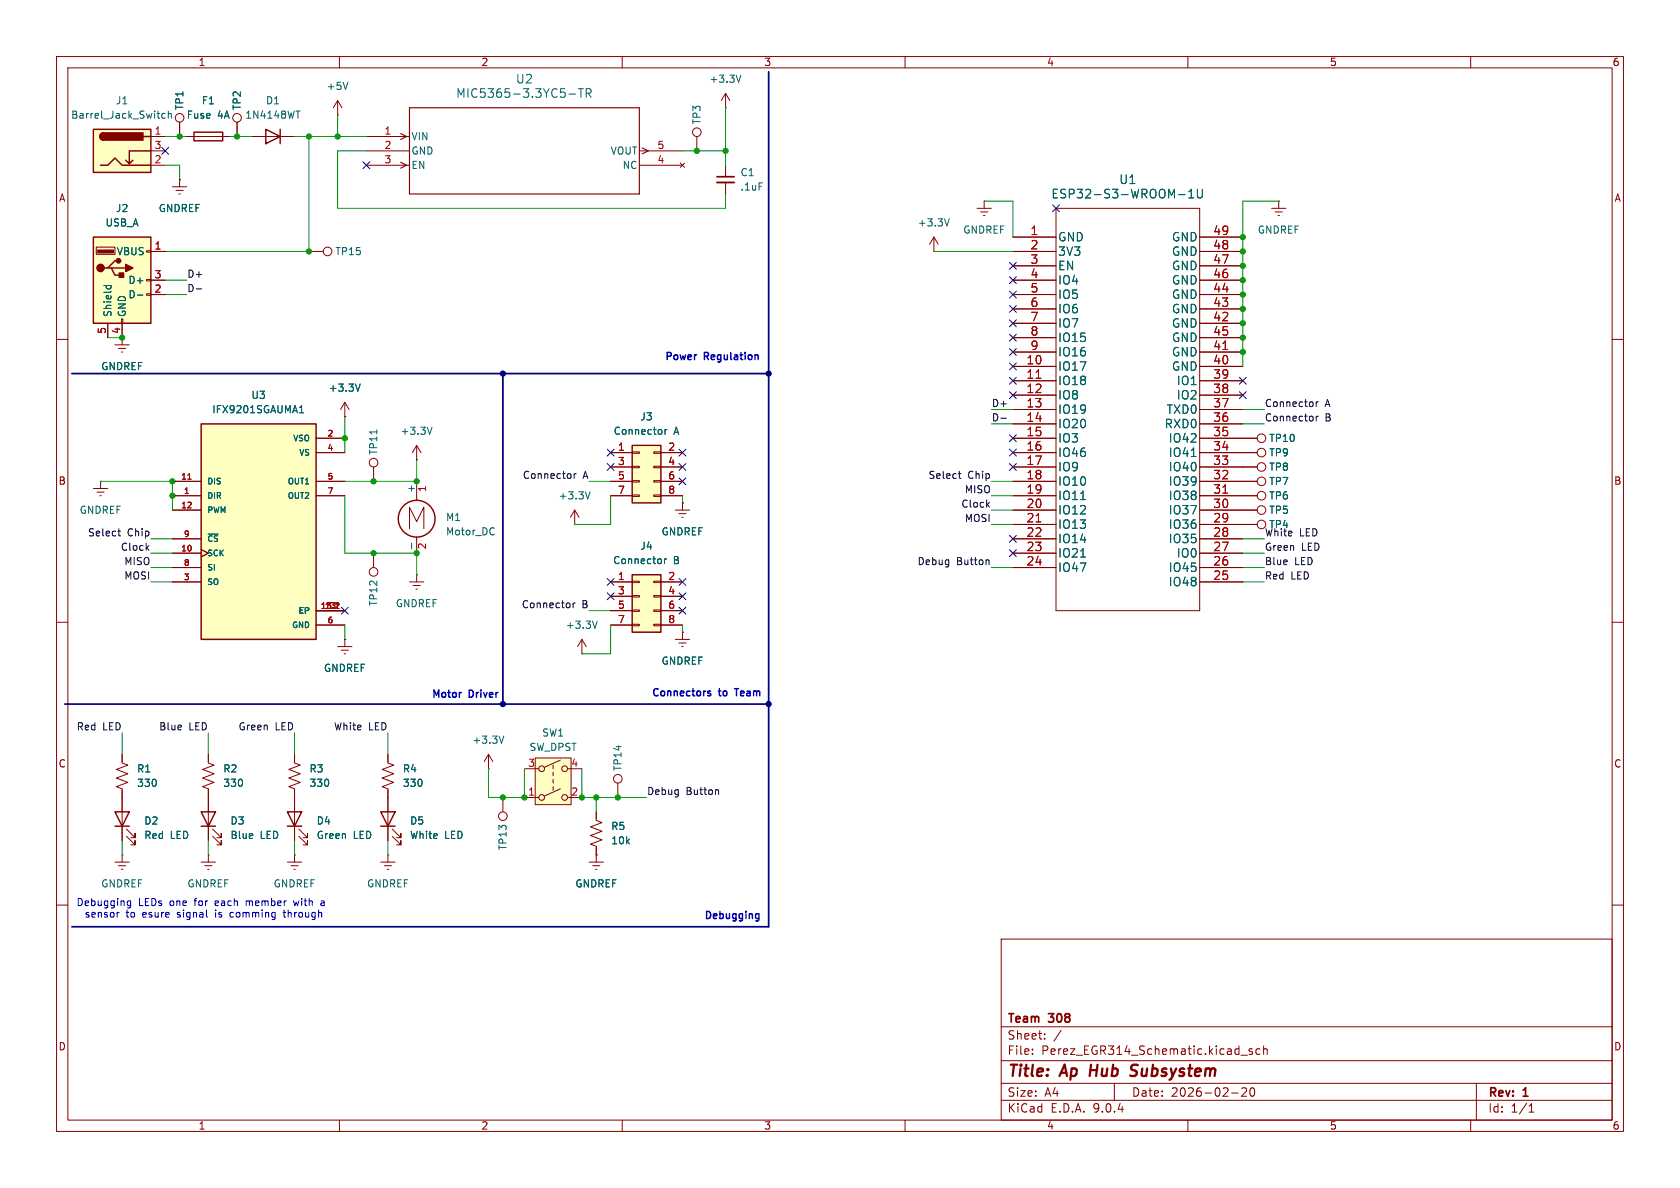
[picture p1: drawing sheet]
<svg xmlns="http://www.w3.org/2000/svg" width="297mm" height="210mm" viewBox="0 0 297 210" stroke-linecap="round" stroke-linejoin="round" font-family="sans-serif">
<g fill="none" stroke="#840000" stroke-width=".18">
<path d="M10 10h277v190h-277zM12 12h273v186h-273zM60 10v2M110 10v2M160 10v2M210 10v2M260 10v2M33 24.1h7.6M41.9 21.6v2.5M44.4 24.1h7.7M10 60h2M285 60h2"/>
<path d="M10 110h2M285 110h2M86.4 135.9h.1M86.4 133.4l-.8 1.2M86.4 133.4l.7 1.2M86.4 133.4v2.5M68.6 141v7.6M69.3 147.8l1.6 1.6v-.8v.8h-.8M69.3 146.6l1.6 1.5v-.8v.8h-.8M88.9 141v2.5M104.1 152.4h2.6M104.8 153h1.2"/>
<path d="M105.3 153.7h.2M105.4 151.1h.1M105.4 151.1v1.3M10 160h2M177 166h108v32h-108zM285 160h2M60 198v2M110 198v2M160 198v2M177 194.5h108M177 191.5h108M177 187.5h108"/>
<path d="M177 181.5h108M182.5 186.3v.1M182.5 185.5v.1M184.7 183.6v.1M184.7 182.8v.1M187.6 182.1l-1.3 2M197 191.5v3M210 198v2M217.7 193.2h1.2M219.4 186.5h1.1M219.5 192.4l.6-.1 .2 .1 .1 .3-.9 1.1h.9M221.1 192.4l.2-.1a.81 .81 0 0 1 .6 .6 .81 .81 0 0 1-.3 .8l-.1 .1a.81 .81 0 0 1-.4-1.4z"/>
<path d="M221.4 185.5l-.4-.1-.2 .2 .1 .2 .5 .2v.3h-.6M222.7 185.5l-.4-.1-.3 .3v.4l.2 .2h.5M223.4 185.5l.2-.1 .4 .1v.9M223.4 184.9v1.5M260 198v2M261 191.5v6.5M270.3 196.6h.9M270.3 195.5l.4-.4v1.5"/>
<circle cx="41.9" cy="20.8" r=".76"/>
<circle cx="88.9" cy="144.3" r=".76"/>
</g>
<path d="M192.9 188.2l-.3 2M200 188.8l.1 .3 .7 .3M200.8 190a.85 .85 0 0 1-1 .1M200.9 188.2h-.5l-.4 .4" fill="none" stroke="#840000" stroke-width=".4"/>
<path d="M34.3 23.4h5.1v1.5h-5.1zM47 22.9l2.5 1.2-2.5 1.3zM49.5 22.9v2.5M67.3 143.5h2.5l-1.2 2.6zM67.3 146.1h2.5" fill="none" stroke="#840000" stroke-width=".25"/>
<path d="M52.3 19.6h.7M89.1 130.1l-.4 1.3" fill="none" stroke="#006464" stroke-width=".18"/>
<path d="M16.5 22.9h10.2v7.6h-10.2z" fill="#ffffc2"/>
<path d="M16.5 22.9h10.2v7.6h-10.2zM17.8 29.2h1.2l1.3-1.3 1.3 1.3h5.1M18.3 23.5a.64 .64 0 0 0-.6 .6 .64 .64 0 0 0 .6 .7M23.5 28.3l-.6 .7M25.4 24.1h1.3M26.7 26.7h-3.8v2.3l-.7-.7" fill="none" stroke="#840000" stroke-width=".25"/>
<g fill="#840000" stroke="#840000" stroke-width=".25">
<path d="M17.8 23.7l.5-.2v1.3a.63 .63 0 0 1-.6-.4 .63 .63 0 0 1 .1-.7z"/>
<path d="M18.3 23.5h7v1.3h-7z"/>
</g>
<g fill="none" stroke="#840000" stroke-width=".18">
<path d="M26.7 24.1h2.5M26.7 26.7h2.5M26.7 29.2h2.5M31.7 21.6v2.5M52.1 133.4v1.5l1 .4-2 .7 2 .8-2 .7 2 .8-2 .8 1 .3v1.6M109.2 138.4v2.6M105.4 143.5v1.5l1 .4-2 .8 2 .7-2 .8 2 .8-2 .7 1 .4v1.5"/>
<circle cx="31.7" cy="20.8" r=".76"/>
<circle cx="109.2" cy="137.7" r=".76"/>
</g>
<path d="M29.8 19.6v1.3M29.2 20.1h-.4l-.2 .2 .1 .5h.5M29.8 20.2l.1-.1h.3l.1 .8" fill="none" stroke="#006464" stroke-width=".18"/>
<path d="M94.6 134h6.4v8.2h-6.4z" fill="#ffffc2"/>
<g fill="none" stroke="#840000" stroke-width=".18">
<path d="M21.6 59.7v1.3M20.3 61h2.6M21 61.6h1.2M21.5 62.2h.2M119.4 90.2h2.5M120 90.8h1.3M120.5 91.4h.3M120.6 88.9h.1M120.6 88.9v1.3M92.7 135.9h2.5M94.6 134h6.4v8.2h-6.4zM97.8 135.3v.6"/>
<path d="M97.8 136.5v.7M97.8 137.8v.6M97.8 139.1v.6M99.1 134.4l-2.8 1.2M99.1 139.4l-2.8 1.3M100.3 135.9h2.6M92.7 141h2.5M100.3 141h2.6"/>
<circle cx="95.8" cy="135.9" r=".51"/>
<circle cx="99.8" cy="135.9" r=".51"/>
<circle cx="95.8" cy="141" r=".51"/>
<circle cx="99.8" cy="141" r=".51"/>
</g>
<path d="M111.8 101.6h5v10.2h-5z" fill="#ffffc2"/>
<path d="M111.8 101.6h5v10.2h-5z" fill="none" stroke="#840000" stroke-width=".25"/>
<g fill="none" stroke="#840000" stroke-width=".18">
<path d="M107.9 102.9h3.9M107.9 105.4h3.9M107.9 108h3.9M107.9 110.5h3.9M111.8 102.7h1.2v.3h-1.2zM111.8 105.3h1.2v.2h-1.2zM111.8 107.8h1.2v.3h-1.2zM111.8 110.4h1.2v.2h-1.2zM115.6 102.7h1.2v.3h-1.2zM115.6 105.3h1.2v.2h-1.2zM115.6 107.8h1.2v.3h-1.2zM115.6 110.4h1.2v.2h-1.2z"/>
<path d="M116.8 102.9h3.8M116.8 105.4h3.8M116.8 108h3.8M116.8 110.5h3.8"/>
</g>
<path d="M117.5 98.8v.8M117.8 98.8l-.3 .2" fill="none" stroke="#006464" stroke-width=".18"/>
<path d="M16.5 41.9h10.2v15.3h-10.2z" fill="#ffffc2"/>
<path d="M16.5 41.9h10.2v15.3h-10.2zM19 47.4h.7l.6 1.2h1.3M19.7 47.4h2.5M21 46.1h-.7l-1.3 1.3h-.6" fill="none" stroke="#840000" stroke-width=".25"/>
<g fill="#840000" stroke="#840000" stroke-width=".25">
<path d="M21.1 48.3h.7v.7h-.7z"/>
<path d="M22.2 46.7l1.3 .7-1.3 .6z"/>
<circle cx="17.8" cy="47.4" r=".63"/>
<circle cx="21" cy="46.1" r=".38"/>
</g>
<path d="M17.3 44.2h2.8v.5h-2.8z" fill="#840000" stroke="#840000" stroke-width=".18"/>
<path d="M17 43.7h3.3v1.3h-3.3zM19 57.2v2.5M21.5 56.4h.2v.8h-.2zM21.6 57.2v2.5M25.9 44.3h.8v.3h-.8zM25.9 49.4h.8v.3h-.8zM25.9 51.9h.8v.3h-.8zM26.7 44.5h2.5M26.7 49.5h2.5M26.7 52.1h2.5" fill="none" stroke="#840000" stroke-width=".18"/>
<path d="M18.4 50.5h1.2M18.8 50.5v.3M19.6 50.5v.3M24.3 52.2h1" fill="none" stroke="#006464" stroke-width=".18"/>
<path d="M111.8 78.7h5v10.2h-5z" fill="#ffffc2"/>
<g fill="none" stroke="#840000" stroke-width=".25">
<path d="M111.8 78.7h5v10.2h-5z"/>
<circle cx="73.7" cy="91.7" r="3.3"/>
</g>
<g fill="none" stroke="#840000" stroke-width=".18">
<path d="M59.7 17.8l-.8 1.3M59.7 17.8l.8 1.3M59.7 17.8v2.5M30.5 33h2.5M31.1 33.7h1.3M31.6 34.3h.3M31.7 31.8h.1M31.7 31.8v1.2M59.7 20.3h.1M186.7 36.8h25.4v71.2h-25.4zM54.6 44.5h2.5M179.1 44.5h7.6"/>
<path d="M179.1 41.9h7.6M179.1 47h7.6M179.1 49.5h7.6M179.1 52.1h7.6M179.1 54.6h7.6M179.1 57.2h7.6M179.1 59.7h7.6M212.1 44.5h7.6M212.1 41.9h7.6M212.1 47h7.6M212.1 49.5h7.6M212.1 52.1h7.6"/>
<path d="M212.1 54.6h7.6M212.1 57.2h7.6M212.1 59.7h7.6M61 73.7h.1M61 71.1l-.8 1.3M61 71.1l.7 1.3M61 71.1v2.6M73.7 78.7l-.8 1.3M73.7 78.7l.7 1.3M73.7 78.7v2.6M111.8 79.9h1.2v.2h-1.2zM115.6 79.9h1.2v.2h-1.2z"/>
<path d="M179.1 62.2h7.6M179.1 64.8h7.6M179.1 67.3h7.6M179.1 69.9h7.6M179.1 72.4h7.6M179.1 74.9h7.6M179.1 77.5h7.6M212.1 62.2h7.6M212.1 64.8h7.6M212.1 67.3h7.6M212.1 69.9h7.6M212.1 72.4h7.6"/>
<path d="M212.1 74.9h7.6M212.1 77.5h7.6M16.5 86.4h2.5M17.1 87h1.3M17.7 87.6h.2M17.8 85.1h.1M17.8 85.1v1.3M72.4 93.5v-3.8l1.3 2.5 1.2-2.5v3.8M73.7 81.3h.1M73.7 85.1v3.3M73.7 94.9v2.9M101.6 92.7h.1"/>
<path d="M101.6 90.2l-.8 1.2M101.6 90.2l.8 1.2M101.6 90.2v2.5M107.9 80h3.9M107.9 82.6h3.9M107.9 85.1h3.9M107.9 87.6h3.9M111.8 82.4h1.2v.3h-1.2zM111.8 85h1.2v.2h-1.2zM111.8 87.5h1.2v.3h-1.2zM115.6 82.4h1.2v.3h-1.2zM115.6 85h1.2v.2h-1.2z"/>
<path d="M115.6 87.5h1.2v.3h-1.2zM116.8 80h3.8M116.8 82.6h3.8M116.8 85.1h3.8M116.8 87.6h3.8M179.1 80h7.6M179.1 82.6h7.6M179.1 85.1h7.6M179.1 87.6h7.6M179.1 90.2h7.6M179.1 92.7h7.6M179.1 95.3h7.6"/>
<path d="M179.1 97.8h7.6M212.1 80h7.6M212.1 82.6h7.6M212.1 85.1h7.6M212.1 87.6h7.6M212.1 90.2h7.6M212.1 92.7h7.6M212.1 95.3h7.6M212.1 97.8h7.6M72.4 102.9h2.5M73 103.5h1.3M73.5 104.1h.3"/>
<path d="M73.7 101.6h.1M73.7 101.6v1.3M102.9 115.6h.1M102.9 113l-.8 1.3M102.9 113l.7 1.3M102.9 113v2.6M119.4 113h2.5M120 113.7h1.3M120.5 114.3h.3M120.6 111.8h.1M120.6 111.8v1.2M179.1 100.3h7.6"/>
<path d="M212.1 102.9h7.6M212.1 100.3h7.6M68.6 133.4v1.5l1 .4-2 .7 2 .8-2 .7 2 .8-2 .8 1 .3v1.6"/>
<circle cx="57.9" cy="44.4" r=".76"/>
</g>
<g fill="none" stroke="#006464" stroke-width=".18">
<path d="M61.5 14.5l-.4 1.3M208.4 34.4h1.1M210.2 35h.8M210.2 33.9l.4-.4v1.5M211.7 33.5v1.2l.3 .3 .4-.1 .2-.2v-1.2M63.7 67.9l-.4 1.3M76.4 75.5l-.4 1.3M117.6 75.9v.9M117.9 75.9l-.3 .3M72.8 96v1M87.3 93.3l.1 .1M87.4 94.4l-.1 .1"/>
<path d="M104.3 86.9l-.4 1.3M191 88.3h.9M191 98.5h.9M210.6 80.7h.9M105.6 109.8l-.4 1.3"/>
</g>
<path d="M183.2 66.9h.8M216.2 61.8h.8M183.2 92.3h.8M216.2 87.2h.8" fill="none" stroke="#a90000" stroke-width=".18"/>
<path d="M35.6 74.9h20.3v38.1h-20.3z" fill="#ffffc2"/>
<path d="M35.6 74.9h20.3v38.1h-20.3zM20.3 143.5h2.6l-1.3 2.6zM20.3 146.1h2.6M35.6 143.5h2.5l-1.3 2.6zM35.6 146.1h2.5M50.8 143.5h2.5l-1.2 2.6zM50.8 146.1h2.5" fill="none" stroke="#840000" stroke-width=".25"/>
<g fill="none" stroke="#840000" stroke-width=".18">
<path d="M128.3 19.1h.1M128.3 16.5v2.6M128.3 16.5l-.8 1.3M128.3 16.5l.7 1.3M31.7 31.8h.1M31.7 21.6v2.5M33 24.1h1.3M39.4 24.1h1.2M41.9 21.6v2.5M64.8 24.1h7.6M64.8 26.7h7.6M64.8 29.2h7.6"/>
<path d="M113 26.7h7.6M113 29.2h7.6M120.3 28.8l.7 .8M121 28.8l-.7 .8M123.2 24.1v2.6M128.3 29.2v2M128.3 32.3v2M172.7 36.8h2.6M173.4 37.5h1.2M173.9 38.1h.2M174 35.6h.1M174 35.6v1.2"/>
<path d="M224.8 36.8h2.5M225.4 37.5h1.3M225.9 38.1h.3M226.1 35.6h.1M226.1 35.6v1.2M19 57.2v2.5M21.6 57.2v2.5M26.7 44.5h2.5M26.7 49.5h2.5M26.7 52.1h2.5M165.1 44.5h.1M165.1 41.9l-.8 1.3"/>
<path d="M165.1 41.9l.8 1.3M165.1 41.9v2.6M179.1 44.5h7.6M179.1 49.5h7.6M179.1 52.1h7.6M179.1 41.9h7.6M179.1 47h7.6M179.1 54.6h7.6M179.1 57.2h7.6M179.1 59.7h7.6M212.1 44.5h7.6M212.1 49.5h7.6"/>
<path d="M212.1 52.1h7.6M212.1 41.9h7.6M212.1 47h7.6M212.1 54.6h7.6M212.1 57.2h7.6M212.1 59.7h7.6M55.9 77.5h5.1M61 73.7h.1M179.1 77.5h7.6M179.1 62.2h7.6M179.1 64.8h7.6M179.1 67.3h7.6"/>
<path d="M179.1 69.9h7.6M179.1 72.4h7.6M179.1 74.9h7.6M212.1 77.5h10.1M212.1 62.2h7.6M212.1 64.8h7.6M212.1 67.3h7.6M212.1 69.9h7.6M212.1 72.4h7.6M212.1 74.9h7.6M30.5 85.1h5.1M30.5 87.6h5.1"/>
<path d="M30.5 90.2h5.1M30.5 95.3h5.1M30.5 97.8h5.1M35.6 97.2l1.2 .6-1.2 .6M55.9 85.1h5.1M55.9 87.6h5.1M55.9 80h5.1M66 82.6v2.5M66 97.8v2.5M107.9 85.1h3.9M107.9 87.6h3.9M107.9 80h3.9"/>
<path d="M107.9 82.6h3.9M116.8 85.1h3.8M116.8 87.6h3.8M116.8 80h3.8M116.8 82.6h3.8M120.6 88.9h.1M179.1 85.1h7.6M179.1 87.6h7.6M179.1 90.2h7.6M179.1 95.3h7.6M179.1 97.8h7.6M179.1 80h7.6"/>
<path d="M179.1 92.7h7.6M179.1 82.6h7.6M212.1 85.1h10.1M212.1 87.6h10.1M212.1 90.2h10.1M212.1 95.3h7.6M212.1 97.8h7.6M212.1 80h10.1M212.1 92.7h10.1M212.1 82.6h10.1M30.5 100.3h5.1M30.5 102.9h5.1"/>
<path d="M55.9 108h5.1M55.9 110.5h5.1M59.7 114.3h2.5M60.3 114.9h1.3M60.8 115.6h.3M61 113h.1M61 113v1.3M107.9 102.9h3.9M107.9 108h3.9M107.9 110.5h3.9M107.9 105.4h3.9M116.8 102.9h3.8"/>
<path d="M116.8 108h3.8M116.8 110.5h3.8M116.8 105.4h3.8M120.6 111.8h.1M179.1 100.3h7.6M212.1 100.3h7.6M212.1 102.9h7.6M21.6 133.4v1.5l1 .4-2 .7 2 .8-2 .7 2 .8-2 .8 1 .3v9.2M36.8 133.4v1.5l1 .4-2 .7 2 .8-2 .7 2 .8-2 .8 1 .3v9.2M52.1 133.4v1.2M52.1 139.7v8.9M68.6 133.4v1.2"/>
<path d="M68.6 139.7v3.8M20.3 152.4h2.6M21 153h1.2M21.5 153.7h.2M21.6 151.1h.1M21.6 151.1v1.3M22.4 147.8l1.5 1.6v-.8v.8h-.8M22.4 146.6l1.5 1.5v-.8v.8h-.8M35.6 152.4h2.5M36.2 153h1.3M36.7 153.7h.3M36.8 151.1h.1"/>
<path d="M36.8 151.1v1.3M37.6 147.8l1.5 1.6v-.8v.8h-.7M37.6 146.6l1.5 1.5v-.8v.8h-.7M50.8 152.4h2.5M51.4 153h1.3M51.9 153.7h.3M52.1 151.1h.1M52.1 151.1v1.3M52.8 147.8l1.6 1.6v-.8v.8h-.8M52.8 146.6l1.6 1.5v-.8v.8h-.8M67.3 152.4h2.5M67.9 153h1.3"/>
<path d="M68.5 153.7h.2M68.6 151.1h.1M68.6 146.1v2.5M68.6 151.1v1.3M105.4 151.1h.1M105.4 143.5v1.3M105.4 149.9v1.2"/>
<circle cx="123.2" cy="23.4" r=".76"/>
<circle cx="223" cy="77.5" r=".76"/>
<circle cx="66" cy="81.8" r=".76"/>
<circle cx="223" cy="80" r=".76"/>
<circle cx="223" cy="82.5" r=".76"/>
<circle cx="223" cy="92.7" r=".76"/>
<circle cx="223" cy="87.6" r=".76"/>
<circle cx="223" cy="90.2" r=".76"/>
<circle cx="223" cy="85.1" r=".76"/>
<circle cx="66" cy="101.1" r=".76"/>
</g>
<path d="M183.2 66.9h.8M216.2 61.8h.8M33.2 84.7h.6M183.2 92.3h.8M216.2 87.2h.8M59.7 106.5l.2 .2v.3l-.6 .6h.6" fill="none" stroke="#a90000" stroke-width=".18"/>
<g fill="none" stroke="#006464" stroke-width=".18">
<path d="M100.6 16.6h1.1M102.3 15.7h.8M102.7 15.7v1.5M103.6 16.5l.8-.1 .1-.2-.1-.4-.2-.1h-.6v1.5M104 16.5l.5 .7M131 13.3l-.4 1.2M167.8 38.7l-.4 1.2M208.4 34.4h1.1M210.2 35h.8M210.2 33.9l.4-.4v1.5M211.7 33.5v1.2l.3 .3 .4-.1 .2-.2v-1.2M18.4 50.5h1.2"/>
<path d="M18.8 50.5v.3M19.6 50.5v.3M24.3 52.2h1M52.9 73h.8M52.9 72.1l.4-.4v1.3M63.7 67.9l-.4 1.3M66.6 76v.7M117.6 75.9v.9M117.9 75.9l-.3 .3M36.8 94.4h1.8M117.5 98.8v.8M117.8 98.8l-.3 .2"/>
<path d="M191 88.3h.9M191 98.5h.9M210.6 80.7h.9"/>
</g>
<path d="M126.7 31.2h3.1" fill="none" stroke="#840000" stroke-width=".3"/>
<path d="M126.7 32.3h3.1" fill="none" stroke="#840000" stroke-width=".33"/>
<path d="M72.4 19.1h40.6v15.2h-40.6zM70.8 23.6l1.1 .5-1.1 .6M70.8 28.7l1.1 .5-1.1 .5M113.6 26.1l1 .6-1 .5" fill="none" stroke="#840000" stroke-width=".2"/>
<g fill="none" stroke="#0f0f0f" stroke-width=".18">
<path d="M34.7 51.1h1M176.9 73.9h1M232.7 71v.9M232.7 73.6v.8M233.1 71l-.4 .3M233.1 73.6l-.4 .2M20.8 93.9h.5M21 93.5v1.1l.3 .1M26 96.8l.3 .5M26.3 96.4l-.5 .5M101.5 83.7v.9M101.9 83.7l-.4 .3"/>
<path d="M169.4 83.7h.5M169.6 83.3v1.1l.3 .2M174.6 89.2l.3 .5M174.7 99l.2 .2v.6M174.9 88.8l-.5 .5M101.3 106.6v.8M101.7 106.6l-.4 .2M126.9 139.6l.1 .2v.7"/>
</g>
<path d="M135.9 12.7v151.1h-123.2M12.7 66h123.2M88.9 66v58.5M11.4 124.5h124.5" fill="none" stroke="#000084" stroke-width=".3"/>
<g fill="none" stroke="#009600" stroke-width=".18">
<path d="M128.3 19.1v10.1M29.2 24.1h3.8M29.2 29.2h2.5v2.6M40.6 24.1h3.8M52.1 24.1h12.7M54.6 24.1v20.4h-25.4M59.7 20.3v3.8M64.8 26.7h-5.1v10.1h68.6v-2.5M120.6 26.7h7.7M174 35.6h5.1v6.3M226.1 35.6h-6.4v29.2M19 59.7h2.6"/>
<path d="M29.2 52.1h3.8M29.2 49.5h3.8M165.1 44.5h14M61 73.7v6.3M175.3 72.4h3.8M175.3 74.9h3.8M219.7 72.4h3.8M219.7 74.9h3.8M17.8 85.1h12.7v5.1M26.7 95.3h3.8M26.7 97.8h3.8M61 87.6v10.2h12.7v3.8"/>
<path d="M73.7 81.3v3.8h-12.7M104.1 85.1h3.8M107.9 87.6v5.1h-6.3M120.6 87.6v1.3M175.3 87.6h3.8M175.3 90.2h3.8M175.3 92.7h3.8M175.3 85.1h3.8M219.7 95.3h3.8M219.7 97.8h3.8M26.7 100.3h3.8M26.7 102.9h3.8"/>
<path d="M61 110.5v2.5M104.1 108h3.8M107.9 110.5v5.1h-5M120.6 110.5v1.3M175.3 100.3h3.8M219.7 100.3h3.8M219.7 102.9h3.8M21.6 129.5v3.9M36.8 129.5v3.9M52.1 129.5v3.9M68.6 129.5v3.9M86.4 135.9v5.1h6.3v-5.1"/>
<path d="M102.9 135.9v5.1h11.4M21.6 148.6v2.5M36.8 148.6v2.5M52.1 148.6v2.5M68.6 148.6v2.5M105.4 141v2.5"/>
</g>
<g fill="none" stroke="#000084" stroke-width=".18">
<path d="M28.6 26.1l1.2 1.2M29.8 26.1l-1.2 1.2M64.2 28.6l1.2 1.2M65.4 28.6l-1.2 1.2M186.1 36.2l1.2 1.2M187.3 36.2l-1.2 1.2M178.5 56.5l1.2 1.3M178.5 59.1l1.2 1.2M178.5 51.5l1.2 1.2M178.5 54l1.2 1.2M178.5 46.4l1.2 1.2M178.5 48.9l1.2 1.2"/>
<path d="M179.7 56.5l-1.2 1.3M179.7 59.1l-1.2 1.2M179.7 51.5l-1.2 1.2M179.7 54l-1.2 1.2M179.7 46.4l-1.2 1.2M179.7 48.9l-1.2 1.2M107.3 79.4l1.3 1.2M108.6 79.4l-1.3 1.2M120 79.4l1.3 1.2M121.3 79.4l-1.3 1.2M178.5 79.4l1.2 1.2M178.5 76.9l1.2 1.2"/>
<path d="M178.5 61.6l1.2 1.2M178.5 64.2l1.2 1.2M178.5 66.7l1.2 1.2M178.5 69.2l1.2 1.3M179.7 79.4l-1.2 1.2M179.7 76.9l-1.2 1.2M179.7 61.6l-1.2 1.2M179.7 64.2l-1.2 1.2M179.7 66.7l-1.2 1.2M179.7 69.2l-1.2 1.3M219.1 69.2l1.2 1.3M219.1 66.7l1.2 1.2"/>
<path d="M220.3 69.2l-1.2 1.3M220.3 66.7l-1.2 1.2M107.3 81.9l1.3 1.3M108.6 81.9l-1.3 1.3M120 84.5l1.3 1.2M120 81.9l1.3 1.3M121.3 84.5l-1.3 1.2M121.3 81.9l-1.3 1.3M178.5 81.9l1.2 1.3M178.5 94.6l1.2 1.3M178.5 97.2l1.2 1.2M179.7 81.9l-1.2 1.3"/>
<path d="M179.7 94.6l-1.2 1.3M179.7 97.2l-1.2 1.2M60.4 107.3l1.2 1.3M61.6 107.3l-1.2 1.3M107.3 102.3l1.3 1.2M107.3 104.8l1.3 1.2M108.6 102.3l-1.3 1.2M108.6 104.8l-1.3 1.2M120 107.3l1.3 1.3M120 104.8l1.3 1.2M120 102.3l1.3 1.2M121.3 104.8l-1.3 1.2"/>
<path d="M121.3 107.3l-1.3 1.3M121.3 102.3l-1.3 1.2"/>
</g>
<path d="M125.3 122.6h.3l.1 .2-.2 .2h-.3M125.3 122.2h.3M129.8 121.7h.8M134 161.5l.2 .1M134.2 161.5l-.1 1.2M134.2 162.3l-.2 .1" fill="none" stroke="#0000c2" stroke-width=".25"/>
<path d="M22.5 159.8l.2 .3 .4-.1M23.1 159.2v1.1l-.2 .2h-.3M23.1 159.3l-.4-.1-.2 .3M43.5 159.2v.9M43.9 159.2l-.4 .2M51.9 159.2l.2 .9 .3-.6M56.8 159.3h.5v.8M57.3 159.5l-.4 .1-.2 .2 .2 .3 .4-.1M20.8 161.3v.1M40.9 161.3l-.2 .2v.4l.2 .2M50 161.3h.5M50.2 160.9v1.1l.3 .1" fill="none" stroke="#0000c2" stroke-width=".18"/>
<g fill="#009600" stroke="#009600" stroke-width=".18">
<circle cx="41.9" cy="24.1" r=".46"/>
<circle cx="31.7" cy="24.1" r=".46"/>
<circle cx="21.6" cy="59.7" r=".46"/>
<circle cx="54.6" cy="24.1" r=".46"/>
<circle cx="59.7" cy="24.1" r=".46"/>
<circle cx="54.6" cy="44.5" r=".46"/>
<circle cx="30.5" cy="85.1" r=".46"/>
<circle cx="61" cy="77.5" r=".46"/>
<circle cx="30.5" cy="87.6" r=".46"/>
<circle cx="73.7" cy="85.1" r=".46"/>
<circle cx="66" cy="85.1" r=".46"/>
<circle cx="73.7" cy="97.8" r=".46"/>
<circle cx="66" cy="97.8" r=".46"/>
<circle cx="128.3" cy="26.7" r=".46"/>
<circle cx="123.2" cy="26.7" r=".46"/>
<circle cx="219.7" cy="49.5" r=".46"/>
<circle cx="219.7" cy="52.1" r=".46"/>
<circle cx="219.7" cy="59.7" r=".46"/>
<circle cx="219.7" cy="54.6" r=".46"/>
<circle cx="219.7" cy="62.2" r=".46"/>
<circle cx="219.7" cy="57.2" r=".46"/>
<circle cx="219.7" cy="47" r=".46"/>
<circle cx="219.7" cy="41.9" r=".46"/>
<circle cx="219.7" cy="44.5" r=".46"/>
<circle cx="102.9" cy="141" r=".46"/>
<circle cx="105.4" cy="141" r=".46"/>
<circle cx="92.7" cy="141" r=".46"/>
<circle cx="109.2" cy="141" r=".46"/>
<circle cx="88.9" cy="141" r=".46"/>
</g>
<g fill="#000084" stroke="#000084" stroke-width=".18">
<circle cx="88.9" cy="66" r=".46"/>
<circle cx="88.9" cy="124.5" r=".46"/>
<circle cx="135.9" cy="66" r=".46"/>
<circle cx="135.9" cy="124.5" r=".46"/>
</g>
<g font-size="2.8" fill="#840000">
<text x="178" y="190.9">Title:</text>
<text x="187.7" y="190.9">Ap</text>
<text x="193.5" y="190.9">Hub</text>
<text x="201.5" y="190.9">Subsystem</text>
</g>
<g font-size="2.1" fill="#006464">
<text x="80.6" y="17.5">MIC5365-3.3YC5-TR</text>
<text x="91.1" y="15">U2</text>
<text x="185.8" y="35.3">ESP32-S3-WROOM-1U</text>
<text x="197.8" y="32.7">U1</text>
<text x="186.9" y="42.9">GND</text>
<text x="186.9" y="45.4">3V3</text>
<text x="186.9" y="48">EN</text>
<text x="207.1" y="42.9">GND</text>
<text x="207.1" y="45.4">GND</text>
<text x="207.1" y="48">GND</text>
<text x="186.9" y="50.5">IO4</text>
<text x="186.9" y="53">IO5</text>
<text x="207.1" y="50.5">GND</text>
<text x="207.1" y="53">GND</text>
<text x="186.9" y="55.6">IO6</text>
<text x="186.9" y="58.1">IO7</text>
<text x="207.1" y="55.6">GND</text>
<text x="207.1" y="58.1">GND</text>
<text x="186.9" y="60.7">IO15</text>
<text x="186.9" y="63.2">IO16</text>
<text x="186.9" y="65.7">IO17</text>
<text x="207.1" y="60.7">GND</text>
<text x="207.1" y="63.2">GND</text>
<text x="207.1" y="65.7">GND</text>
<text x="186.9" y="68.3">IO18</text>
<text x="186.9" y="70.8">IO8</text>
<text x="208" y="68.3">IO1</text>
<text x="208" y="70.8">IO2</text>
<text x="186.9" y="73.4">IO19</text>
<text x="186.9" y="75.9">IO20</text>
<text x="205.8" y="75.9">RXD0</text>
<text x="206.2" y="73.4">TXD0</text>
<text x="186.9" y="78.4">IO3</text>
<text x="186.9" y="81">IO46</text>
<text x="186.9" y="83.5">IO9</text>
<text x="206.5" y="78.4">IO42</text>
<text x="206.5" y="81">IO41</text>
<text x="206.5" y="83.5">IO40</text>
<text x="186.9" y="86.1">IO10</text>
<text x="186.9" y="88.6">IO11</text>
<text x="206.5" y="86.1">IO39</text>
<text x="206.5" y="88.6">IO38</text>
<text x="186.9" y="91.1">IO12</text>
<text x="186.9" y="93.7">IO13</text>
<text x="206.5" y="91.1">IO37</text>
<text x="206.5" y="93.7">IO36</text>
<text x="186.9" y="96.2">IO14</text>
<text x="186.9" y="98.8">IO21</text>
<text x="186.9" y="101.3">IO47</text>
<text x="206.5" y="96.2">IO35</text>
<text x="206.5" y="101.3">IO45</text>
<text x="208" y="98.8">IO0</text>
<text x="206.5" y="103.8">IO48</text>
</g>
<g font-size="2.1" fill="#a90000">
<text x="182.1" y="41.7">1</text>
<text x="214.4" y="41.7">49</text>
<text x="182.1" y="44.2">2</text>
<text x="182.1" y="46.7">3</text>
<text x="214.4" y="44.2">48</text>
<text x="214.4" y="46.7">47</text>
<text x="182.1" y="49.3">4</text>
<text x="182.1" y="51.8">5</text>
<text x="214.4" y="49.3">46</text>
<text x="214.4" y="51.8">44</text>
<text x="182.1" y="54.4">6</text>
<text x="182.1" y="56.9">7</text>
<text x="182.1" y="59.4">8</text>
<text x="214.4" y="54.4">43</text>
<text x="214.4" y="56.9">42</text>
<text x="214.4" y="59.4">45</text>
<text x="181.4" y="64.5">10</text>
<text x="182.1" y="62">9</text>
<text x="214.4" y="62">41</text>
<text x="214.4" y="64.5">40</text>
<text x="181.4" y="67.1">11</text>
<text x="181.4" y="69.6">12</text>
<text x="214.4" y="67.1">39</text>
<text x="214.4" y="69.6">38</text>
<text x="181.4" y="72.1">13</text>
<text x="181.4" y="74.7">14</text>
<text x="181.4" y="77.2">15</text>
<text x="214.4" y="72.1">37</text>
<text x="214.4" y="74.7">36</text>
<text x="214.4" y="77.2">35</text>
<text x="181.4" y="79.8">16</text>
<text x="181.4" y="82.3">17</text>
<text x="214.4" y="79.8">34</text>
<text x="214.4" y="82.3">33</text>
<text x="181.4" y="84.8">18</text>
<text x="181.4" y="87.4">19</text>
<text x="181.4" y="89.9">20</text>
<text x="214.4" y="84.8">32</text>
<text x="214.4" y="87.4">31</text>
<text x="214.4" y="89.9">30</text>
<text x="181.4" y="92.5">21</text>
<text x="181.4" y="95">22</text>
<text x="214.4" y="92.5">29</text>
<text x="214.4" y="95">28</text>
<text x="181.4" y="97.5">23</text>
<text x="181.4" y="100.1">24</text>
<text x="214.4" y="97.5">27</text>
<text x="214.4" y="100.1">26</text>
<text x="214.4" y="102.6">25</text>
</g>
<g font-size="2.1" fill="#840000">
<text x="178" y="184">Sheet:</text>
<text x="178" y="181.2">Team</text>
<text x="185.5" y="181.2">308</text>
<text x="178" y="186.7">File:</text>
<text x="184.1" y="186.7">Perez_EGR314_Schematic.kicad_sch</text>
<text x="178" y="196.9">KiCad</text>
<text x="178" y="194.1">Size:</text>
<text x="184.7" y="194.1">A4</text>
<text x="185.7" y="196.9">E.D.A.</text>
<text x="193.3" y="196.9">9.0.4</text>
<text x="200" y="194.1">Date:</text>
<text x="207" y="194.1">2026-02-20</text>
<text x="263" y="194.3">Rev:</text>
<text x="263" y="196.9">Id:</text>
<text x="267.1" y="196.9">1/1</text>
<text x="269.4" y="194.3">1</text>
</g>
<g font-size="1.8" fill="#840000">
<text x="35" y="11.9">1</text>
<text x="85" y="11.9">2</text>
<text x="135" y="11.9">3</text>
<text x="185" y="11.9">4</text>
<text x="235" y="11.9">5</text>
<text x="285" y="11.9">6</text>
<text x="10.3" y="35.9">A</text>
<text x="285.3" y="35.9">A</text>
<text x="10.3" y="85.9">B</text>
<text x="285.3" y="85.9">B</text>
<text x="10.3" y="135.9">C</text>
<text x="285.3" y="135.9">C</text>
<text x="10.3" y="185.9">D</text>
<text x="285.3" y="185.9">D</text>
<text x="35" y="199.9">1</text>
<text x="85" y="199.9">2</text>
<text x="135" y="199.9">3</text>
<text x="185" y="199.9">4</text>
<text x="235" y="199.9">5</text>
<text x="285" y="199.9">6</text>
</g>
<g font-size="1.8" fill="#006464">
<text x="57.7" y="16.1">+5V</text>
<text x="125.3" y="14.8">+3.3V</text>
<text x="12.5" y="21.2">Barrel_Jack_Switch</text>
<text x="20.4" y="18.6">J1</text>
<text x="32.6" y="19.5" transform="rotate(-90 32.6 19.5)">TP1</text>
<text x="32.9" y="21.2">Fuse</text>
<text x="35.6" y="18.6">F1</text>
<text x="38.4" y="21.2">4A</text>
<text x="42.8" y="19.5" transform="rotate(-90 42.8 19.5)">TP2</text>
<text x="43.3" y="21.2">1N4148WT</text>
<text x="46.9" y="18.6">D1</text>
<text x="124.1" y="22.1" transform="rotate(-90 124.1 22.1)">TP3</text>
<text x="72.6" y="25">VIN</text>
<text x="72.6" y="27.5">GND</text>
<text x="107.9" y="27.5">VOUT</text>
<text x="72.6" y="30.1">EN</text>
<text x="110" y="30.1">NC</text>
<text x="130.8" y="31.3">C1</text>
<text x="130.8" y="33.9">.1uF</text>
<text x="18.6" y="40.2">USB_A</text>
<text x="20.4" y="37.7">J2</text>
<text x="28" y="37.7">GNDREF</text>
<text x="162.2" y="40.2">+3.3V</text>
<text x="170.2" y="41.5">GNDREF</text>
<text x="222.3" y="41.5">GNDREF</text>
<text x="20.6" y="45.3">VBUS</text>
<text x="59.2" y="45.3">TP15</text>
<text x="22.6" y="50.4">D+</text>
<text x="22.6" y="52.9">D-</text>
<text x="19.9" y="56.1" transform="rotate(-90 19.9 56.1)">Shield</text>
<text x="22.5" y="56.1" transform="rotate(-90 22.5 56.1)">GND</text>
<text x="17.8" y="65.6">GNDREF</text>
<text x="44.3" y="70.7">U3</text>
<text x="58" y="69.4">+3.3V</text>
<text x="37.4" y="73.3">IFX9201SGAUMA1</text>
<text x="70.7" y="77.1">+3.3V</text>
<text x="108.4" y="77.1">Connector</text>
<text x="113.1" y="74.5">J3</text>
<text x="119.1" y="77.1">A</text>
<text x="66.9" y="80.5" transform="rotate(-90 66.9 80.5)">TP11</text>
<text x="224.3" y="80.9">TP9</text>
<text x="224.3" y="83.4">TP8</text>
<text x="224.3" y="78.3">TP10</text>
<text x="73.4" y="87.2" transform="rotate(-90 73.4 87.2)">+</text>
<text x="98.7" y="88.5">+3.3V</text>
<text x="224.3" y="86">TP7</text>
<text x="224.3" y="88.5">TP6</text>
<text x="14" y="91">GNDREF</text>
<text x="78.7" y="92.3">M1</text>
<text x="78.7" y="94.8">Motor_DC</text>
<text x="116.9" y="94.8">GNDREF</text>
<text x="224.3" y="93.6">TP4</text>
<text x="224.3" y="91">TP5</text>
<text x="108.3" y="99.9">Connector</text>
<text x="113.1" y="97.4">J4</text>
<text x="119" y="99.9">B</text>
<text x="66.9" y="107.2" transform="rotate(-90 66.9 107.2)">TP12</text>
<text x="69.9" y="107.5">GNDREF</text>
<text x="99.9" y="111.4">+3.3V</text>
<text x="57.2" y="119">GNDREF</text>
<text x="116.9" y="117.7">GNDREF</text>
<text x="83.4" y="131.7">+3.3V</text>
<text x="95.8" y="130.4">SW1</text>
<text x="24.1" y="136.8">R1</text>
<text x="39.4" y="136.8">R2</text>
<text x="54.6" y="136.8">R3</text>
<text x="71.1" y="136.8">R4</text>
<text x="93.5" y="132.9">SW_DPST</text>
<text x="110.1" y="136.4" transform="rotate(-90 110.1 136.4)">TP14</text>
<text x="24.1" y="139.3">330</text>
<text x="39.4" y="139.3">330</text>
<text x="54.6" y="139.3">330</text>
<text x="71.1" y="139.3">330</text>
<text x="25.4" y="146">D2</text>
<text x="25.4" y="148.5">Red</text>
<text x="30.1" y="148.5">LED</text>
<text x="40.6" y="146">D3</text>
<text x="40.6" y="148.5">Blue</text>
<text x="46" y="148.5">LED</text>
<text x="55.9" y="146">D4</text>
<text x="55.9" y="148.5">Green</text>
<text x="62.4" y="148.5">LED</text>
<text x="72.4" y="146">D5</text>
<text x="72.4" y="148.5">White</text>
<text x="78.6" y="148.5">LED</text>
<text x="108" y="146.9">R5</text>
<text x="108" y="149.5">10k</text>
<text x="89.8" y="150.4" transform="rotate(-90 89.8 150.4)">TP13</text>
<text x="17.8" y="157.1">GNDREF</text>
<text x="33" y="157.1">GNDREF</text>
<text x="48.3" y="157.1">GNDREF</text>
<text x="64.8" y="157.1">GNDREF</text>
<text x="101.6" y="157.1">GNDREF</text>
</g>
<g font-size="1.8" fill="#a90000">
<text x="27.2" y="23.9">1</text>
<text x="67.9" y="23.9">1</text>
<text x="27.2" y="26.4">3</text>
<text x="27.2" y="29">2</text>
<text x="67.9" y="26.4">2</text>
<text x="67.9" y="29">3</text>
<text x="116.1" y="26.4">5</text>
<text x="116.1" y="29">4</text>
<text x="27.2" y="44.2">1</text>
<text x="27.2" y="49.3">3</text>
<text x="27.2" y="51.8">2</text>
<text x="18.8" y="59.1" transform="rotate(-90 18.8 59.1)">5</text>
<text x="21.3" y="59.1" transform="rotate(-90 21.3 59.1)">4</text>
<text x="109.1" y="79.8">1</text>
<text x="109.1" y="82.3">3</text>
<text x="118" y="79.8">2</text>
<text x="118" y="82.3">4</text>
<text x="75.6" y="87.1" transform="rotate(-90 75.6 87.1)">1</text>
<text x="109.1" y="84.8">5</text>
<text x="109.1" y="87.4">7</text>
<text x="118" y="84.8">6</text>
<text x="118" y="87.4">8</text>
<text x="75.6" y="97.2" transform="rotate(-90 75.6 97.2)">2</text>
<text x="109.1" y="102.6">1</text>
<text x="109.1" y="105.2">3</text>
<text x="109.1" y="107.7">5</text>
<text x="118" y="102.6">2</text>
<text x="118" y="105.2">4</text>
<text x="118" y="107.7">6</text>
<text x="109.1" y="110.2">7</text>
<text x="118" y="110.2">8</text>
<text x="93.3" y="135.6">3</text>
<text x="100.9" y="135.6">4</text>
<text x="93.3" y="140.7">1</text>
<text x="100.9" y="140.7">2</text>
</g>
<g font-size="1.8" fill="#0f0f0f">
<text x="33" y="51.7">D-</text>
<text x="33" y="49.2">D+</text>
<text x="175.3" y="74.6">D-</text>
<text x="175.3" y="72">D+</text>
<text x="223.5" y="72">Connector</text>
<text x="223.5" y="74.6">Connector</text>
<text x="234.2" y="72">A</text>
<text x="234.2" y="74.6">B</text>
<text x="92.3" y="84.7">Connector</text>
<text x="103.1" y="84.7">A</text>
<text x="164.1" y="84.7">Select</text>
<text x="169.9" y="89.8">Clock</text>
<text x="170.5" y="87.3">MISO</text>
<text x="171.1" y="84.7">Chip</text>
<text x="15.5" y="94.9">Select</text>
<text x="22.5" y="94.9">Chip</text>
<text x="170.5" y="92.4">MOSI</text>
<text x="223.5" y="94.9">White</text>
<text x="229.7" y="94.9">LED</text>
<text x="21.3" y="97.4">Clock</text>
<text x="21.9" y="100">MISO</text>
<text x="162.1" y="100">Debug</text>
<text x="169.1" y="100">Button</text>
<text x="223.5" y="100">Blue</text>
<text x="223.5" y="97.4">Green</text>
<text x="228.9" y="100">LED</text>
<text x="230.1" y="97.4">LED</text>
<text x="21.9" y="102.5">MOSI</text>
<text x="92.1" y="107.6">Connector</text>
<text x="102.9" y="107.6">B</text>
<text x="223.5" y="102.5">Red</text>
<text x="228.2" y="102.5">LED</text>
<text x="13.5" y="129.2">Red</text>
<text x="18.1" y="129.2">LED</text>
<text x="28" y="129.2">Blue</text>
<text x="33.4" y="129.2">LED</text>
<text x="42.1" y="129.2">Green</text>
<text x="48.6" y="129.2">LED</text>
<text x="58.9" y="129.2">White</text>
<text x="65.1" y="129.2">LED</text>
<text x="114.3" y="140.6">Debug</text>
<text x="121.3" y="140.6">Button</text>
</g>
<g font-size="1.8" fill="#0000c2">
<text x="117.4" y="64">Power</text>
<text x="124.5" y="64">Regulation</text>
<text x="76.2" y="123.7">Motor</text>
<text x="82.9" y="123.7">Driver</text>
<text x="115.1" y="123.4">Connectors</text>
<text x="127.1" y="123.4">to</text>
<text x="130.5" y="123.4">Team</text>
<text x="13.4" y="160.4">Debugging</text>
<text x="24.5" y="160.4">LEDs</text>
<text x="30.1" y="160.4">one</text>
<text x="34.7" y="160.4">for</text>
<text x="38.6" y="160.4">each</text>
<text x="44.2" y="160.4">member</text>
<text x="52.9" y="160.4">with</text>
<text x="14.9" y="162.4">sensor</text>
<text x="22.3" y="162.4">to</text>
<text x="25.3" y="162.4">esure</text>
<text x="31.7" y="162.4">signal</text>
<text x="38.6" y="162.4">is</text>
<text x="41.4" y="162.4">comming</text>
<text x="51.1" y="162.4">through</text>
<text x="124.4" y="162.8">Debugging</text>
</g>
<g font-size="1.4" fill="#a90000">
<text x="57.8" y="77.2">2</text>
<text x="57.8" y="79.8">4</text>
<text x="31.9" y="84.8">11</text>
<text x="31.9" y="89.9">12</text>
<text x="32.4" y="87.4">1</text>
<text x="57.8" y="84.8">5</text>
<text x="57.8" y="87.4">7</text>
<text x="32.4" y="95">9</text>
<text x="31.9" y="97.5">10</text>
<text x="32.4" y="100.1">8</text>
<text x="32.4" y="102.6">3</text>
<text x="56.6" y="107.7">13.1</text>
<text x="57.3" y="107.7">132</text>
<text x="57.8" y="110.2">6</text>
</g>
<g font-size="1.4" fill="#006464">
<text x="51.7" y="78.2">VSO</text>
<text x="52.8" y="80.7">VS</text>
<text x="36.6" y="85.8">DIS</text>
<text x="36.6" y="88.4">DIR</text>
<text x="50.7" y="85.8">OUT1</text>
<text x="50.7" y="88.4">OUT2</text>
<text x="36.6" y="90.9">PWM</text>
<text x="36.6" y="96">~{CS}</text>
<text x="36.6" y="98.5">SCK</text>
<text x="36.6" y="101.1">SI</text>
<text x="36.6" y="103.6">SO</text>
<text x="51.5" y="111.2">GND</text>
<text x="52.7" y="108.7">EP</text>
</g>
</svg>
